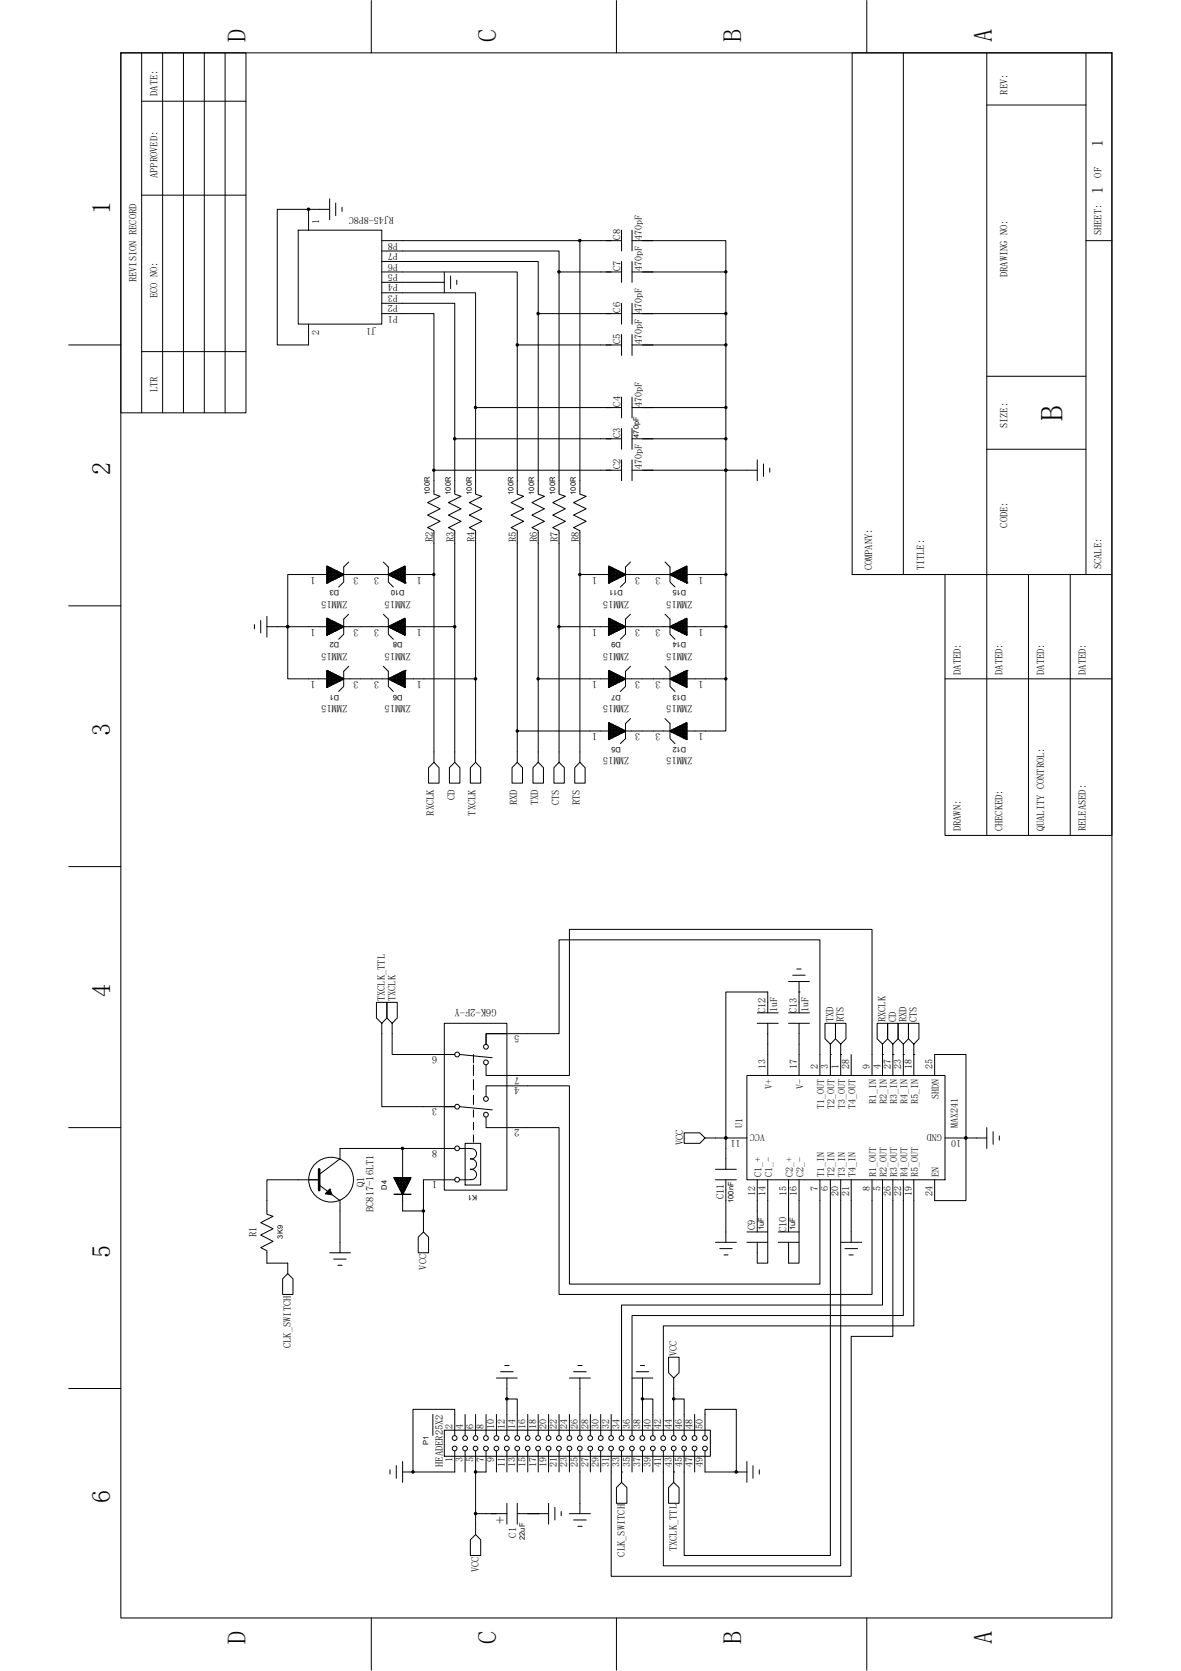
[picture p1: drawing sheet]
<svg xmlns="http://www.w3.org/2000/svg" width="210mm" height="297mm" viewBox="0 0 210 297" stroke-linecap="round" stroke-linejoin="round" font-family="sans-serif">
<g fill="none" stroke="#000" stroke-width=".18">
<path d="M21.5 9.4h22.2v64h-22.2zM21.5 9.4h176.2v278.2h-176.2zM25.2 18h18.5M25.2 9.4v64M28.9 9.4v64M32.6 9.4v64M36.3 9.4v64M40 9.4v64M66 .1v9.3M109.6 .1v9.3M151.5 9.4h46.2v139.1h-29.7v-46.4h-16.5zM154.1 .1v9.3"/>
<path d="M160.6 9.4v92.7M175.5 9.4v139.1M175.5 18.7h17.6M193.1 9.4v92.7M25.2 34.7h18.5M54.9 37.2v3.7M58.6 35.3v3.8M58.6 37.2h-9.3v24.1h5.6v-3.7M59.7 36.1v2.2M60.8 36.8v.8M53 40.9h14.9v16.7h-14.9zM67.9 42.8h42.6"/>
<path d="M67.9 55.8h9.3v27.8M67.9 53.9h13v24.1M67.9 52h16.7v20.5M67.9 48.3h24.1v13M67.9 46.5h27.8v9.3M67.9 44.6h31.5v3.7M67.9 50.2h11.1M79 48.3v3.7M80.1 49.1v2.2M81.2 49.8v.8M103.1 42.8v45l1.1 .4-2.2 1.1 2.2 1.1-2.2 1.2 2.2 1.1-2.2 1.1 1.1 .5v7.8M110.5 55.8h-14.8v32l1.1 .4-2.2 1.1 2.2 1.1-2.2 1.2 2.2 1.1-2.2 1.1 1.1 .5v26.4"/>
<path d="M110.5 48.3h-11.1v39.5l1.1 .4-2.2 1.1 2.2 1.1-2.2 1.2 2.2 1.1-2.2 1.1 1.1 .5v17.1M110.5 40.9v3.7M110.5 46.5v3.7M110.5 53.9v3.7M110.5 59.5v3.7M112.4 42.8h16.7v5.5h-16.7M112.4 40.9v3.7M112.4 46.5v3.7M112.4 53.9v3.7M112.4 59.5v3.7M129.1 48.3v7.5h-16.7M129.1 55.8v5.5h-16.7"/>
<path d="M193.1 42.8h4.6M12.2 61.3h9.3M25.2 62.5h18.5M110.5 78h-29.6v9.8l1.1 .4-2.3 1.1 2.3 1.1-2.3 1.2 2.3 1.1-2.3 1.1 1.2 .5v17.1M110.5 72.5h-25.9v15.3l1.1 .4-2.3 1.1 2.3 1.1-2.3 1.2 2.3 1.1-2.3 1.1 1.2 .5v26.4M110.5 61.3h-18.5v26.5l1.1 .4-2.2 1.1 2.2 1.1-2.2 1.2 2.2 1.1-2.2 1.1 1.1 .5v35.6M110.5 70.6v3.7M110.5 76.2v3.7M112.4 70.6v3.7M112.4 76.2v3.7M129.1 61.3v11.2h-16.7M129.1 72.5v5.5h-16.7"/>
<path d="M129.1 78v5.6h-16.7M175.5 66.9h17.6M175.5 79.9h17.6M62 99.9l-.9 .9v2.7l-.9 .9M68.2 99.9l.8 .9v2.7l.9 .9M110.5 83.6h-33.3v4.2l1.1 .4-2.3 1.1 2.3 1.1-2.3 1.2 2.3 1.1-2.3 1.1 1.2 .5v7.8M110.5 81.7v3.7M112.1 99.9l-.9 .9v2.7l-.9 .9M112.4 81.7v3.7M118.2 99.9l.9 .9v2.7l.9 .9M134.6 83.6h-5.5v18.5h-7M134.6 81.7v3.7"/>
<path d="M135.7 82.5v2.2M136.9 83.2v.7M12.2 107.7h9.3M45.2 111v.8M46.4 110.3v2.2M47.5 109.6v3.7M47.5 111.4h3.7v9.3h6.9M58.1 102.1h-6.9v9.3h6.9M61.1 102.1h7.9M61.1 111.4h7.9M62 109.2l-.9 .9v2.6l-.9 .9M62 118.4l-.9 .9v2.7l-.9 .9"/>
<path d="M68.2 109.2l.8 .9v2.6l.9 .9M68.2 118.4l.8 .9v2.7l.9 .9M72 111.4h8.9v24.1l.9 1v2.7h-1.9v-2.7l1-1M72 102.1h5.2v33.4l.9 1v2.7h-1.9v-2.7l1-1M108.2 102.1h-5.1v33.4l.9 1v2.7h-1.8v-2.7l.9-1M108.2 111.4h-8.8v24.1l.9 1v2.7h-1.8v-2.7l.9-1M111.2 102.1h7.9M111.2 111.4h7.9M112.1 109.2l-.9 .9v2.6l-.9 .9M112.1 118.4l-.9 .9v2.7l-.9 .9M118.2 109.2l.9 .9v2.6l.9 .9M118.2 118.4l.9 .9v2.7l.9 .9"/>
<path d="M129.1 102.1v9.3h-7M129.1 111.4v9.3h-7M151.5 102.1h46.2M182.9 102.1v46.4M190.3 102.1v46.4M61.1 120.7h7.9M72 120.7h12.6v14.8l.9 1v2.7h-1.9v-2.7l1-1M108.2 120.7h-12.5v14.8l.9 1v2.7h-1.8v-2.7l.9-1M108.2 129.9h-16.2v5.6l.9 1v2.7h-1.9v-2.7l1-1M111.2 120.7h7.9M111.2 129.9h7.9M112.1 127.7l-.9 .9v2.7l-.9 .9"/>
<path d="M118.2 127.7l.9 .9v2.7l.9 .9M129.1 120.7v9.2h-7M168 120.7h29.7M12.2 154.1h9.3M140.2 174.5h3.7M140.9 173.4h2.3M141.7 172.3h.7M142.1 174.5v5.5M142.1 176.3h.1M67.9 181.9l.9-.9v-2.8h-1.9v2.8l1 .9v14.8h13M69.7 181.9l-.9-.9v-2.8h1.8v2.8l-.9 .9v5.6h11.2M79 181.9h11.1v29.7h-11.1z"/>
<path d="M81.8 196.7l5.7 .6M81.8 187.5l5.7 .5M84.2 187.5v1.4M84.2 189.3v1.9M84.2 191.9v1.9M84.2 194.7v1.6M84.2 197.3v1.3M84.2 199.5v1.3M86.4 189.3v1.9h14.8v-26h53.8v26M86.4 185.6v-1.9h13v-16.6h46.4v24.1M86.4 194.9v-1.9h14.8v35.3h44.6v-18.6M86.4 198.6v1.8h13v29.7h55.6v-20.4"/>
<path d="M132.8 191.2h35.2v18.5h-35.2zM134.6 181.9h3.8M134.6 180h3.8M136.5 180v-3.7h-7.4v31.6M136.5 181.9v9.3M140.2 181.9h3.7M140.2 180h3.7M142.1 181.9v9.3M147.6 185.6l-.9-.9v-2.8h1.8v2.8l-.9 .9v1.9M147.6 187.5h.1M147.6 187.5v3.7M149.5 185.6l-1-.9v-2.8h1.9v2.8l-.9 .9v1.9"/>
<path d="M149.5 187.5h.1M149.5 187.5v3.7M151.3 187.5v3.7M156.9 185.6l-.9-.9v-2.8h1.8v2.8l-.9 .9v1.9M156.9 187.5h.1M156.9 187.5v3.7M158.7 185.6l-.9-.9v-2.8h1.9v2.8l-1 .9v1.9M158.7 187.5h.1M158.7 187.5v3.7M160.6 185.6l-.9-.9v-2.8h1.8v2.8l-.9 .9v1.9M160.6 187.5h.1M160.6 187.5v3.7"/>
<path d="M162.5 185.6l-1-.9v-2.8h1.9v2.8l-.9 .9v1.9M162.5 187.5h.1M162.5 187.5v3.7M166.2 191.2v-3.7h5.5v14.8h3.8M12.2 200.4h9.3M56.7 208.8l3.8-2.8v-1.8h11.1v5.2M56.7 210.7l3.8 2.7v9.3M56.7 209.7h-9.2v6.1l1.1 .4-2.2 1.1 2.2 1.1-2.2 1.1 2.2 1.2-2.2 1.1 1.1 .5v2.2h3.7v1.9l.9 .9v2.8h-1.9v-2.8l1-.9M57.8 212.2h.1M57.9 212.1h1M58 212v.2M58.1 211.9h.8"/>
<path d="M58.2 211.8v.5M58.3 211.8h.5M58.4 211.6v.7M58.4 211.6h.3M58.5 212.3h.5M58.6 211.5v.8M58.6 211.4l.4 1-1.2-.2zM58.6 211.4h.1M58.8 211.7v.6M58.9 212.2v.1M71.6 212.3v3h3.7v3.7l.9 .9v2.8h-1.8v-2.8l.9-.9M71.6 204.2h9.3"/>
<path d="M80.9 209.7h-5.6v5.6M81.8 204.2h1.8a.92 .92 0 0 1 1.1 .9 .92 .92 0 0 1-1.1 .9h.1M81.8 209.7h1.8M82.7 203.2h2.8v7.5h-2.8zM83.6 207.9a.92 .92 0 0 1 1.1 .9 .92 .92 0 0 1-1.1 .9h.1M83.6 206a.92 .92 0 0 1 1.1 .9 .92 .92 0 0 1-1.1 .9h.1M84.2 201.7v1.3M127.2 209.7h3.7M127.2 207.9h3.7M129.1 209.7v11.1M132.8 219h3.7M132.8 202.3h-7.5l-.9-.9h-2.8v1.8h2.8l.9-.9"/>
<path d="M134.6 209.7v9.3M136.5 209.7v14.8h-1.9v-3.7M138.4 219h3.7M140.2 209.7v9.3M142.1 209.7v14.8h-1.9v-3.7M147.6 209.7v66.8h-26v-18.5M149.5 209.7v68.6h-31.6v-20.3M151.3 209.7v11.1M156.9 209.7v22.3h-46.4v23.2M158.7 209.7l.1 27.9h-7.5v42.6h-42.6v-22.2M160.6 209.7v24.1h-48.2v21.4M162.5 209.7v26h-44.6v19.5"/>
<path d="M168 202.3h3.7v11.1h-5.5v-3.7M175.5 200.4v3.8M176.6 201.2v2.2M177.7 201.9v.8M58.6 222.7h3.7M59.3 223.8h2.3M60.1 224.9h.7M127.2 220.8h3.7M128 222h2.2M128.7 223.1h.7M132.8 220.8h3.7M138.4 220.8h3.7"/>
<path d="M149.5 220.8h3.7M150.2 222h2.3M151 223.1h.7M12.2 246.8h9.3M71.6 259.8v3.7M77 251.4v3.8M79 254.2h47.3v4.7h-47.3zM80.9 255.2v-4.7h-7.5v11.2M80.9 258v3.7h-9.3M82.7 251.4v3.8M82.7 258v3.7M84.6 251.4v3.8"/>
<path d="M84.6 258v3.7M86.4 258v3.7h-1.8v7.4M86.4 251.4v3.8M88.3 245h3.7M88.3 251.4v3.8M88.3 258v3.7M89 243.8h2.2M89.7 242.7h.8M90.1 245v3.7M90.1 255.2v-6.5h1.9v6.5M90.1 258v3.7M92 258v3.7"/>
<path d="M93.8 251.4v3.8M93.8 258v3.7M95.7 251.4v3.8M95.7 258v3.7M97.5 251.4v3.8M97.5 258v3.7M99.4 251.4v3.8M99.4 258v3.7M101.2 245h3.8M101.2 251.4v3.8M101.2 258v3.7M102 243.8h2.2"/>
<path d="M102.7 242.7h.8M103.1 245v10.2M103.1 258v11.1M105 251.4v3.8M105 258v3.7M106.8 251.4v3.8M106.8 258v3.7M108.7 251.4v3.8M110.5 258v3.7M112.4 245h3.7M112.4 258v3.7M113.1 243.8h2.2"/>
<path d="M113.9 242.7h.7M114.2 245v3.7M114.2 255.2v-6.5h1.9v6.5M114.2 258v3.7M116.1 258v3.7M119.8 245l-.9-1v-2.7h1.8v2.7l-.9 1v3.7M119.8 255.2v-6.5h1.8v6.5M119.8 258v3.7M123.5 251.4v3.8M123.5 258v3.7M125.3 255.2v-4.7h5.6v11.2h-5.6v-3.7M132.8 259.8v3.7"/>
<path d="M69.3 261.3v.7M70.5 260.5v2.3M73.4 261.7h.1M90.1 269.1h-5.5v3.7l.9 .9v2.8h-1.9v-2.8l1-.9M90.1 267.2v3.7M92 267.2v3.7M92 269.1h5.5M95.7 269.1h.1M97.5 267.2v3.7M98.7 267.9v2.3M99.8 268.7v.8M101.2 269.1h3.8"/>
<path d="M102 270.2h2.2M102.7 271.3h.8M110.5 261.7v1.8l1 .9v2.8h-1.9v-2.8l.9-.9M110.5 261.7h.1M119.8 261.7v1.8l.9 .9v2.8h-1.8v-2.8l.9-.9M119.8 261.7h.1M130.9 261.7h.1M130.9 261.7h1.9M133.9 260.5v2.3M135 261.3v.7M66 287.6v9.3M109.6 287.6v9.3"/>
<path d="M154.1 287.6v9.3"/>
<circle cx="81.3" cy="187.5" r=".43"/>
<circle cx="81.3" cy="196.7" r=".43"/>
<circle cx="86.4" cy="186.1" r=".43"/>
<circle cx="86.4" cy="188.8" r=".43"/>
<circle cx="86.4" cy="195.3" r=".43"/>
<circle cx="86.4" cy="198.1" r=".43"/>
<circle cx="58.9" cy="209.7" r="4"/>
<circle cx="81.3" cy="209.7" r=".43"/>
<circle cx="81.3" cy="204.1" r=".43"/>
<circle cx="80.8" cy="255.6" r=".43"/>
<circle cx="80.8" cy="257.5" r=".42"/>
<circle cx="82.7" cy="255.6" r=".43"/>
<circle cx="82.7" cy="257.5" r=".42"/>
<circle cx="84.5" cy="255.6" r=".42"/>
<circle cx="84.5" cy="257.5" r=".42"/>
<circle cx="86.4" cy="255.6" r=".43"/>
<circle cx="86.4" cy="257.5" r=".42"/>
<circle cx="88.3" cy="255.6" r=".43"/>
<circle cx="88.3" cy="257.5" r=".42"/>
<circle cx="90.1" cy="255.6" r=".43"/>
<circle cx="90.1" cy="257.5" r=".42"/>
<circle cx="92" cy="255.6" r=".43"/>
<circle cx="92" cy="257.5" r=".42"/>
<circle cx="93.8" cy="255.6" r=".42"/>
<circle cx="93.8" cy="257.5" r=".42"/>
<circle cx="95.7" cy="255.6" r=".43"/>
<circle cx="95.7" cy="257.5" r=".42"/>
<circle cx="97.5" cy="255.6" r=".43"/>
<circle cx="97.5" cy="257.5" r=".42"/>
<circle cx="99.4" cy="255.6" r=".43"/>
<circle cx="99.4" cy="257.5" r=".42"/>
<circle cx="101.2" cy="255.6" r=".43"/>
<circle cx="101.2" cy="257.5" r=".42"/>
<circle cx="103.1" cy="255.6" r=".42"/>
<circle cx="103.1" cy="257.5" r=".42"/>
<circle cx="104.9" cy="255.6" r=".43"/>
<circle cx="104.9" cy="257.5" r=".42"/>
<circle cx="106.8" cy="255.6" r=".43"/>
<circle cx="106.8" cy="257.5" r=".42"/>
<circle cx="108.6" cy="255.6" r=".43"/>
<circle cx="108.6" cy="257.5" r=".42"/>
<circle cx="110.5" cy="255.6" r=".43"/>
<circle cx="110.5" cy="257.5" r=".42"/>
<circle cx="112.4" cy="255.6" r=".42"/>
<circle cx="112.4" cy="257.5" r=".42"/>
<circle cx="114.2" cy="255.6" r=".43"/>
<circle cx="114.2" cy="257.5" r=".42"/>
<circle cx="116.1" cy="255.6" r=".43"/>
<circle cx="116.1" cy="257.5" r=".42"/>
<circle cx="117.9" cy="255.6" r=".43"/>
<circle cx="117.9" cy="257.5" r=".42"/>
<circle cx="119.8" cy="255.6" r=".43"/>
<circle cx="119.8" cy="257.5" r=".42"/>
<circle cx="121.6" cy="255.6" r=".42"/>
<circle cx="121.6" cy="257.5" r=".42"/>
<circle cx="123.5" cy="255.6" r=".43"/>
<circle cx="123.5" cy="257.5" r=".42"/>
<circle cx="125.3" cy="255.6" r=".43"/>
<circle cx="125.4" cy="257.5" r=".42"/>
</g>
<g fill="none" stroke="#000" stroke-width=".25">
<path d="M58.1 110.1h.4M58.1 100.8h.3M58.1 110.4h.9M58.1 101h.8M58.1 101.3h1.3M58.1 110.9h2M58.1 110.6h1.4M58.1 101.8h2.4M58.1 101.5h1.8M58.1 111.1h2.5M58.1 111.4h3M58.1 102.8h1.7"/>
<path d="M58.1 102.6h2.2M58.1 102.1h2.9M58.1 111.9h2.1M58.1 112.5h1M58.1 112.7h.4M58.1 111.7h2.6M58.1 100.6l3 1.5-3 1.5zM58.1 103.6h.1M58.1 109.9l3 1.5-3 1.5zM58.1 119.2l3 1.5-3 1.5zM58.1 119.2h.1M58.1 112.2h1.5"/>
<path d="M58.1 119.5h.6v2.4M58.1 119.7h1.1M58.1 120h1.6M58.2 100.6v3M58.2 109.9v3M58.2 119.2v3M58.4 100.8v2.7M58.4 110.1v2.6M58.4 119.3v2.7M58.7 100.9v2.5h-.6M58.7 110.2v2.4M58.9 101v2.2"/>
<path d="M58.9 110.3v2.2M58.9 119.6v2.2M59.2 101.2v1.9h-1.1M59.2 110.4v2M59.2 119.7v1.9M59.5 101.3v1.7M59.5 110.6v1.6M59.5 119.9v1.6M59.8 101.4v1.4M59.8 110.7v1.4M59.8 120v1.4M60 101.6v1.1"/>
<path d="M60 110.8v1.2M60.3 101.7v.9M60.3 111v.8M60.5 101.8v.6M60.5 111.1v.6M60.8 101.9v.4h-2.7M60.8 111.2v.4M61 102.1v.1M61 111.4h.1M69 102.1l3-1.5v3zM69 111.4l3-1.5v3zM69 111.4h3"/>
<path d="M69.1 102.1h.1M69.1 111.4h.1M69.2 102.1h2.8M69.3 102.3h2.7M69.3 102v.3M69.3 111.3v.3M69.5 111.7h2.5M69.6 111.1h2.4M69.6 101.9v.5M69.6 111.1v.6M69.7 101.8h2.3M69.9 102.6h2.1"/>
<path d="M69.9 101.7v.9M69.9 111v.8M70 111.9h2M70.1 110.9h1.9M70.1 101.6v1M70.1 110.9v1M70.2 101.5h1.8M70.4 102.8h1.6M70.4 101.5v1.3M70.4 110.7v1.4M70.5 120h1.5M70.6 112.2h1.4"/>
<path d="M70.6 101.3v1.6M70.6 119.9v1.6M70.8 101.3h1.2M70.9 101.2v1.9M70.9 110.5v1.8M70.9 119.8v1.8M71 103.1h1M71 119.7h1M71.1 112.5h.9M71.1 110.4h.9M71.2 101.1v2.1M71.2 110.4v2.1"/>
<path d="M71.2 119.6v2.1M71.3 101h.7M71.4 100.9v2.4M71.4 110.2v2.4M71.4 119.5v2.4M71.5 103.4h.5M71.5 119.5h.5M71.6 112.7h.4M71.6 110.1h.4M71.7 100.8v2.6M71.7 110.1v2.6M71.7 119.4v2.6"/>
<path d="M71.8 100.8h.2M71.9 100.7v2.9M71.9 110v2.9M71.9 119.2v2.9M72 103.6h.1M72 119.2h.1M72 110.6h-1.4v1.6M108.2 112.7h.4M108.2 111.9h2M108.2 112.5h1M108.2 112.2h1.5M108.2 111.7h2.5"/>
<path d="M108.2 110.9h2M108.2 110.4h.9M108.2 110.1h.4M108.2 111.4h3M108.2 111.1h2.5M108.2 110.6h1.4M108.2 102.8h1.7M108.2 102.6h2.2M108.2 102.3h2.7M108.2 103.1h1.1M108.2 100.6l3 1.5-3 1.5zM108.2 103.6h.1"/>
<path d="M108.2 109.9l3 1.5-3 1.5zM108.2 119.2l3 1.5-3 1.5zM108.2 119.2h.1M108.2 119.7h1.1M108.2 120h1.6M108.2 119.5h.5M108.2 100.8h.2M108.2 101h.8M108.2 102.1h2.9M108.2 101.5h1.8M108.2 101.3h1.3M108.2 101.8h2.3"/>
<path d="M108.3 100.7v2.9M108.3 110v2.9M108.3 119.2v2.9M108.6 100.8v2.7M108.6 110.1v2.6M108.6 119.3v2.7M108.8 100.9v2.5h-.6M108.8 110.2v2.4M108.8 119.5v2.4M109.1 101v2.2M109.1 110.3v2.2M109.1 119.6v2.2"/>
<path d="M109.3 101.2v1.9M109.3 110.5v1.8M109.3 119.8v1.8M109.6 101.3v1.7M109.6 110.6v1.6M109.6 119.9v1.6M109.9 101.5v1.3M109.9 110.7v1.4M110.1 101.6v1.1M110.1 110.8v1.2M110.4 101.7v.9M110.4 111v.8"/>
<path d="M110.6 101.8v.6M110.6 111.1v.6M110.9 102v.3M110.9 111.3v.3M111.1 102.1v.1M111.1 111.4h.1M119.1 102.1l3-1.5v3zM119.1 111.4l3-1.5v3zM119.1 111.4h3M119.2 102.1v.1M119.2 111.4h.1M119.3 102.1h2.8"/>
<path d="M119.4 102.3h2.7M119.5 102v.3M119.5 111.3v.3M119.6 111.7h2.5M119.6 111.1h2.5M119.7 101.8v.6M119.7 111.1v.6M119.8 101.8h2.3M120 102.6h2.1M120 101.7v.9M120 111v.8M120.1 111.9h2"/>
<path d="M120.2 110.9h1.9M120.2 101.6v1.1M120.2 110.8v1.2M120.3 101.5h1.8M120.5 102.8h1.6M120.5 101.5v1.3M120.5 110.7v1.4M120.5 120h1.6M120.7 112.2h1.4M120.7 110.6h1.4M120.8 101.3v1.7M120.8 110.6v1.6"/>
<path d="M120.8 119.9v1.6M120.8 101.3h1.3M121 103.1h1.1M121 101.2v1.9M121 110.5v1.8M121 119.8v1.8M121.1 119.7h1M121.2 112.5h.9M121.2 110.4h.9M121.3 101v2.2M121.3 110.3v2.2M121.3 119.6v2.2"/>
<path d="M121.4 101h.7M121.5 100.9v2.5h.6M121.5 110.2v2.4M121.5 119.5v2.4M121.6 119.5h.5M121.7 112.7h.4M121.7 110.1h.4M121.8 100.8v2.7M121.8 110.1v2.6M121.8 119.3v2.7M121.9 100.8h.2M122 100.7v2.9"/>
<path d="M122 110v2.9M122 119.2v2.9M122.1 103.6h.1M122.1 119.2h.1M58.1 120.8h2.9M58.1 122h.3M58.1 121.8h.8M58.1 121.5h1.3M58.1 120.2h2.1M58.1 120.5h2.6M60 120.1v1.2h-1.9M60.3 120.2v.9"/>
<path d="M60.5 120.4v.6h-2.4M60.8 120.5v.4M61 120.7h.1M69 120.7l3-1.5v3zM69.1 120.7h.1M69.1 120.8h2.9M69.3 120.5v.3M69.4 120.5h2.6M69.6 120.4v.5M69.7 121h2.3M69.9 120.3v.8M69.9 120.2h2.1"/>
<path d="M70.1 120.2v1M70.2 121.3h1.8M70.4 120v1.3M70.7 121.5h1.3M71.2 121.8h.8M71.8 122h.2M108.2 128.5h.2M108.2 128.8h.7M108.2 130.6h1.7M108.2 129.3h1.7M108.2 129.1h1.2M108.2 130.1h2.8"/>
<path d="M108.2 129.9h2.8M108.2 130.4h2.2M108.2 129.6h2.2M108.2 131.1h.6M108.2 128.5l3 1.4-3 1.5zM108.2 120.8h2.9M108.2 122h.3M108.2 121.5h1.3M108.2 121h2.4M108.2 121.8h.8M108.2 120.5h2.6M108.2 120.2h2.1"/>
<path d="M108.3 128.5l-.1 2.9M108.6 128.6v2.7M108.8 128.8v2.3M109.1 128.9v2.1M109.3 129v1.9h-1.1M109.6 129.1v1.7M109.9 120v1.3M109.9 129.3v1.3M110.1 120.1v1.2h-1.9M110.1 129.4v1.1M110.4 120.3v.8M110.4 129.5v.9"/>
<path d="M110.6 120.4v.6M110.6 129.6v.7M110.9 120.5v.3M110.9 129.8v.3M111.1 120.7h.1M111.1 129.9v.1M119.1 120.7l3-1.5v3zM119.1 129.9l3-1.4v2.9zM119.2 120.7h.1M119.2 129.9v.1M119.2 120.8h2.9M119.4 130.1h2.7"/>
<path d="M119.4 129.9h2.7M119.5 120.5v.3M119.5 129.8v.3M119.5 120.5h2.6M119.7 120.4v.6h2.4M119.7 129.6v.7M119.9 130.4h2.2M119.9 129.6h2.2M120 120.3v.8M120 129.5v.9M120 120.2h2.1M120.2 120.1v1.2h1.9"/>
<path d="M120.2 129.4v1.1M120.4 130.6h1.7M120.4 129.3h1.7M120.5 120v1.3M120.5 129.3v1.3M120.8 129.1v1.7M120.8 121.5h1.3M120.9 129.1h1.2M121 130.9h1.1M121 129v1.9M121.3 128.9v2.1M121.3 121.8h.8"/>
<path d="M121.4 128.8h.7M121.5 131.1h.6M121.5 128.8v2.3M121.8 128.6v2.7M121.9 122h.2M121.9 128.5h.2M122 131.4h.1M122 128.5v2.9M70.1 209.4h2.9l-1.4 2.9zM70.1 212.3h2.9M70.1 209.4h.1M70.2 209.6h2.8"/>
<path d="M70.3 209.8h2.5M70.4 209.4v.5M70.5 210.1h2.2M70.6 210.4h2M70.6 209.4v1M70.7 210.6h1.7M70.8 210.9h1.5M70.9 209.4v1.6M71 211.1h1.2M71.1 211.4h1M71.2 209.4v2.1M71.2 211.6h.7"/>
<path d="M71.4 211.9h.4M71.4 209.4v2.6M71.5 212.2h.1M71.7 209.4v2.7M71.9 209.4v2.2M72.2 209.4v1.7M72.5 209.4v1.1M72.7 209.4v.6M73 209.4v.1"/>
</g>
<path d="M56.7 207.9v3.7" fill="none" stroke="#000" stroke-width=".47"/>
<g fill="#000" stroke="#000" stroke-width=".18">
<path d="M95.5 55.6h.3v.3h-.3z" fill-rule="evenodd"/>
<path d="M99.2 48.2h.3v.3h-.3z" fill-rule="evenodd"/>
<path d="M128.9 55.6h.3v.3h-.3z" fill-rule="evenodd"/>
<path d="M80.7 77.8h.3v.3h-.3z" fill-rule="evenodd"/>
<path d="M84.4 72.3h.3v.3h-.3z" fill-rule="evenodd"/>
<path d="M91.8 61.1h.3v.4h-.3z" fill-rule="evenodd"/>
<path d="M128.9 61.1h.3v.4h-.3z" fill-rule="evenodd"/>
<path d="M51 111.2h.3v.3h-.3z" fill-rule="evenodd"/>
<path d="M51 111.2h.3v.3h-.3z" fill-rule="evenodd"/>
<path d="M80.7 111.2h.3v.3h-.3z" fill-rule="evenodd"/>
<path d="M99.2 111.2h.3v.3h-.3z" fill-rule="evenodd"/>
<path d="M102.9 102h.3v.3h-.3z" fill-rule="evenodd"/>
<path d="M84.4 120.5h.3v.3h-.3z" fill-rule="evenodd"/>
<path d="M75.1 215.1h.3v.3h-.3z" fill-rule="evenodd"/>
<path d="M128.9 202.1h.3v.3h-.3z" fill-rule="evenodd"/>
<path d="M128.9 202.1h.3v.3h-.3z" fill-rule="evenodd"/>
<path d="M171.6 202.1h.3v.3h-.3z" fill-rule="evenodd"/>
<path d="M171.6 202.1h.3v.3h-.3z" fill-rule="evenodd"/>
<path d="M90 248.5h.3v.3h-.3z" fill-rule="evenodd"/>
<path d="M73.3 261.5h.3v.3h-.3z" fill-rule="evenodd"/>
<circle cx="54.9" cy="37.2" r=".22"/>
<circle cx="103.1" cy="42.8" r=".22"/>
<circle cx="129.1" cy="48.3" r=".21"/>
<circle cx="129.1" cy="72.4" r=".21"/>
<circle cx="129.1" cy="78" r=".21"/>
<circle cx="77.1" cy="83.6" r=".21"/>
<circle cx="129.1" cy="83.6" r=".21"/>
<circle cx="77.1" cy="102.1" r=".21"/>
<circle cx="129.1" cy="102.1" r=".21"/>
<circle cx="129.1" cy="111.4" r=".21"/>
<circle cx="92" cy="129.9" r=".21"/>
<circle cx="95.7" cy="120.7" r=".21"/>
<circle cx="129.1" cy="120.7" r=".21"/>
<circle cx="71.6" cy="204.1" r=".22"/>
<circle cx="114.2" cy="248.7" r=".21"/>
<circle cx="119.8" cy="248.7" r=".21"/>
<circle cx="84.5" cy="261.7" r=".22"/>
<circle cx="84.5" cy="269.1" r=".22"/>
<circle cx="130.9" cy="261.7" r=".22"/>
</g>
<text font-size="5.6" x="189" y="74.8" transform="rotate(-90 189 74.8)">B</text>
<g font-size="4.6">
<text x="43.7" y="7.5" transform="rotate(-90 43.7 7.5)">D</text>
<text x="88.3" y="7.5" transform="rotate(-90 88.3 7.5)">C</text>
<text x="131.8" y="7.5" transform="rotate(-90 131.8 7.5)">B</text>
<text x="176.4" y="7.5" transform="rotate(-90 176.4 7.5)">A</text>
<text x="19.6" y="38.1" transform="rotate(-90 19.6 38.1)">1</text>
<text x="19.6" y="84.5" transform="rotate(-90 19.6 84.5)">2</text>
<text x="19.6" y="130.9" transform="rotate(-90 19.6 130.9)">3</text>
<text x="19.6" y="177.2" transform="rotate(-90 19.6 177.2)">4</text>
<text x="19.6" y="223.6" transform="rotate(-90 19.6 223.6)">5</text>
<text x="19.6" y="267.2" transform="rotate(-90 19.6 267.2)">6</text>
<text x="43.7" y="292.3" transform="rotate(-90 43.7 292.3)">D</text>
<text x="88.3" y="292.3" transform="rotate(-90 88.3 292.3)">C</text>
<text x="131.8" y="292.3" transform="rotate(-90 131.8 292.3)">B</text>
<text x="176.4" y="292.3" transform="rotate(-90 176.4 292.3)">A</text>
</g>
<g font-size="2.8">
<text x="196.1" y="26.1" transform="rotate(-90 196.1 26.1)">1</text>
<text x="196.1" y="34.4" transform="rotate(-90 196.1 34.4)">1</text>
<text x="89.9" y="270.9" transform="rotate(-90 89.9 270.9)">+</text>
</g>
<g font-size="1.9">
<text x="28" y="17.1" transform="rotate(-90 28 17.1)">DATE:</text>
<text x="179.2" y="16.8" transform="rotate(-90 179.2 16.8)">REV:</text>
<text x="28" y="31.6" transform="rotate(-90 28 31.6)">APPROVED:</text>
<text x="195.8" y="31.6" transform="rotate(-90 195.8 31.6)">OF</text>
<text x="195.8" y="41.8" transform="rotate(-90 195.8 41.8)">SHEET:</text>
<text x="110.3" y="42.6" transform="rotate(-90 110.3 42.6)">C8</text>
<text x="24.3" y="50.2" transform="rotate(-90 24.3 50.2)">REVISION RECORD</text>
<text x="28" y="53" transform="rotate(-90 28 53)">ECO NO:</text>
<text x="110.3" y="48.2" transform="rotate(-90 110.3 48.2)">C7</text>
<text x="179.2" y="49.3" transform="rotate(-90 179.2 49.3)">DRAWING NO:</text>
<text x="110.3" y="55.6" transform="rotate(-90 110.3 55.6)">C6</text>
<text x="110.3" y="61.2" transform="rotate(-90 110.3 61.2)">C5</text>
<text x="28" y="69.7" transform="rotate(-90 28 69.7)">LTR</text>
<text x="110.3" y="77.8" transform="rotate(-90 110.3 77.8)">C3</text>
<text x="110.3" y="72.3" transform="rotate(-90 110.3 72.3)">C4</text>
<text x="179.2" y="76.2" transform="rotate(-90 179.2 76.2)">SIZE:</text>
<text x="110.3" y="83.4" transform="rotate(-90 110.3 83.4)">C2</text>
<text x="179.2" y="93.8" transform="rotate(-90 179.2 93.8)">CODE:</text>
<text x="76.9" y="96.4" transform="rotate(-90 76.9 96.4)">R2</text>
<text x="80.7" y="96.4" transform="rotate(-90 80.7 96.4)">R3</text>
<text x="84.4" y="96.4" transform="rotate(-90 84.4 96.4)">R4</text>
<text x="91.8" y="96.4" transform="rotate(-90 91.8 96.4)">R5</text>
<text x="95.5" y="96.4" transform="rotate(-90 95.5 96.4)">R6</text>
<text x="99.2" y="96.4" transform="rotate(-90 99.2 96.4)">R7</text>
<text x="102.9" y="96.4" transform="rotate(-90 102.9 96.4)">R8</text>
<text x="155" y="101.4" transform="rotate(-90 155 101.4)">COMPANY:</text>
<text x="164.3" y="101.4" transform="rotate(-90 164.3 101.4)">TITLE:</text>
<text x="195.8" y="101.2" transform="rotate(-90 195.8 101.2)">SCALE:</text>
<text x="56.1" y="102.5" transform="rotate(-180 56.1 102.5)">1</text>
<text x="61.8" y="106.8" transform="rotate(-180 61.8 106.8)">ZMM15</text>
<text x="63.7" y="102.5" transform="rotate(-180 63.7 102.5)">3</text>
<text x="67.4" y="102.5" transform="rotate(-180 67.4 102.5)">3</text>
<text x="73" y="106.8" transform="rotate(-180 73 106.8)">ZMM15</text>
<text x="75" y="102.5" transform="rotate(-180 75 102.5)">1</text>
<text x="106.2" y="102.5" transform="rotate(-180 106.2 102.5)">1</text>
<text x="111.9" y="106.8" transform="rotate(-180 111.9 106.8)">ZMM15</text>
<text x="113.8" y="102.5" transform="rotate(-180 113.8 102.5)">3</text>
<text x="117.5" y="102.5" transform="rotate(-180 117.5 102.5)">3</text>
<text x="123.1" y="106.8" transform="rotate(-180 123.1 106.8)">ZMM15</text>
<text x="125.1" y="102.5" transform="rotate(-180 125.1 102.5)">1</text>
<text x="56.1" y="111.8" transform="rotate(-180 56.1 111.8)">1</text>
<text x="63.7" y="111.8" transform="rotate(-180 63.7 111.8)">3</text>
<text x="67.4" y="111.8" transform="rotate(-180 67.4 111.8)">3</text>
<text x="75" y="111.8" transform="rotate(-180 75 111.8)">1</text>
<text x="106.2" y="111.8" transform="rotate(-180 106.2 111.8)">1</text>
<text x="113.8" y="111.8" transform="rotate(-180 113.8 111.8)">3</text>
<text x="117.5" y="111.8" transform="rotate(-180 117.5 111.8)">3</text>
<text x="125.1" y="111.8" transform="rotate(-180 125.1 111.8)">1</text>
<text x="61.8" y="116" transform="rotate(-180 61.8 116)">ZMM15</text>
<text x="73" y="116" transform="rotate(-180 73 116)">ZMM15</text>
<text x="111.9" y="116" transform="rotate(-180 111.9 116)">ZMM15</text>
<text x="123.1" y="116" transform="rotate(-180 123.1 116)">ZMM15</text>
<text x="170.8" y="120" transform="rotate(-90 170.8 120)">DATED:</text>
<text x="178.2" y="120" transform="rotate(-90 178.2 120)">DATED:</text>
<text x="185.7" y="120" transform="rotate(-90 185.7 120)">DATED:</text>
<text x="193.1" y="120" transform="rotate(-90 193.1 120)">DATED:</text>
<text x="56.1" y="121.1" transform="rotate(-180 56.1 121.1)">1</text>
<text x="61.8" y="125.3" transform="rotate(-180 61.8 125.3)">ZMM15</text>
<text x="63.7" y="121.1" transform="rotate(-180 63.7 121.1)">3</text>
<text x="67.4" y="121.1" transform="rotate(-180 67.4 121.1)">3</text>
<text x="73" y="125.3" transform="rotate(-180 73 125.3)">ZMM15</text>
<text x="75" y="121.1" transform="rotate(-180 75 121.1)">1</text>
<text x="106.2" y="121.1" transform="rotate(-180 106.2 121.1)">1</text>
<text x="111.9" y="125.3" transform="rotate(-180 111.9 125.3)">ZMM15</text>
<text x="113.8" y="121.1" transform="rotate(-180 113.8 121.1)">3</text>
<text x="117.5" y="121.1" transform="rotate(-180 117.5 121.1)">3</text>
<text x="123.1" y="125.3" transform="rotate(-180 123.1 125.3)">ZMM15</text>
<text x="125.1" y="121.1" transform="rotate(-180 125.1 121.1)">1</text>
<text x="106.2" y="130.3" transform="rotate(-180 106.2 130.3)">1</text>
<text x="113.8" y="130.3" transform="rotate(-180 113.8 130.3)">3</text>
<text x="117.5" y="130.3" transform="rotate(-180 117.5 130.3)">3</text>
<text x="125.1" y="130.3" transform="rotate(-180 125.1 130.3)">1</text>
<text x="111.9" y="134.6" transform="rotate(-180 111.9 134.6)">ZMM15</text>
<text x="123.1" y="134.6" transform="rotate(-180 123.1 134.6)">ZMM15</text>
<text x="80.9" y="142.2" transform="rotate(-90 80.9 142.2)">CD</text>
<text x="92" y="143.1" transform="rotate(-90 92 143.1)">RXD</text>
<text x="95.7" y="143.1" transform="rotate(-90 95.7 143.1)">TXD</text>
<text x="99.4" y="143.1" transform="rotate(-90 99.4 143.1)">CTS</text>
<text x="103.1" y="143.1" transform="rotate(-90 103.1 143.1)">RTS</text>
<text x="77.2" y="145" transform="rotate(-90 77.2 145)">RXCLK</text>
<text x="84.6" y="145" transform="rotate(-90 84.6 145)">TXCLK</text>
<text x="170.8" y="147.8" transform="rotate(-90 170.8 147.8)">DRAWN:</text>
<text x="178.2" y="147.8" transform="rotate(-90 178.2 147.8)">CHECKED:</text>
<text x="185.7" y="147.8" transform="rotate(-90 185.7 147.8)">QUALITY CONTROL:</text>
<text x="193.1" y="147.8" transform="rotate(-90 193.1 147.8)">RELEASED:</text>
<text x="68.4" y="178" transform="rotate(-90 68.4 178)">TXCLK_TTL</text>
<text x="70.3" y="178" transform="rotate(-90 70.3 178)">TXCLK</text>
<text x="88.3" y="179.3" transform="rotate(-180 88.3 179.3)">G6K-2F-Y</text>
<text x="92.4" y="184" transform="rotate(-180 92.4 184)">5</text>
<text x="136.1" y="180.1" transform="rotate(-90 136.1 180.1)">C12</text>
<text x="141.7" y="180.1" transform="rotate(-90 141.7 180.1)">C13</text>
<text x="148.2" y="181.7" transform="rotate(-90 148.2 181.7)">TXD</text>
<text x="150.1" y="181.7" transform="rotate(-90 150.1 181.7)">RTS</text>
<text x="157.5" y="181.7" transform="rotate(-90 157.5 181.7)">RXCLK</text>
<text x="159.3" y="181.7" transform="rotate(-90 159.3 181.7)">CD</text>
<text x="161.2" y="181.7" transform="rotate(-90 161.2 181.7)">RXD</text>
<text x="163" y="181.7" transform="rotate(-90 163 181.7)">CTS</text>
<text x="77.7" y="187.7" transform="rotate(-180 77.7 187.7)">6</text>
<text x="92.4" y="191.4" transform="rotate(-180 92.4 191.4)">7</text>
<text x="77.7" y="197" transform="rotate(-180 77.7 197)">3</text>
<text x="92.4" y="193.3" transform="rotate(-180 92.4 193.3)">4</text>
<text x="92.4" y="200.7" transform="rotate(-180 92.4 200.7)">2</text>
<text x="121.5" y="203.6" transform="rotate(-90 121.5 203.6)">VCC</text>
<text x="77.7" y="210" transform="rotate(-180 77.7 210)">1</text>
<text x="77.7" y="204.4" transform="rotate(-180 77.7 204.4)">8</text>
<text x="64.7" y="211" transform="rotate(-90 64.7 211)">Q1</text>
<text x="66.4" y="215.5" transform="rotate(-90 66.4 215.5)">BC817-16LT1</text>
<text x="128.7" y="213.2" transform="rotate(-90 128.7 213.2)">C11</text>
<text x="45.6" y="219.9" transform="rotate(-90 45.6 219.9)">R1</text>
<text x="134.3" y="218.6" transform="rotate(-90 134.3 218.6)">C9</text>
<text x="139.8" y="219.1" transform="rotate(-90 139.8 219.1)">C10</text>
<text x="75.8" y="225.7" transform="rotate(-90 75.8 225.7)">VCC</text>
<text x="51.7" y="239.6" transform="rotate(-90 51.7 239.6)">CLK_SWITCH</text>
<text x="120.4" y="241" transform="rotate(-90 120.4 241)">VCC</text>
<text x="78.8" y="260.8" transform="rotate(-90 78.8 260.8)">HEADER25X2</text>
<text x="91.8" y="273.3" transform="rotate(-90 91.8 273.3)">C1</text>
<text x="120.4" y="275.8" transform="rotate(-90 120.4 275.8)">TXCLK_TTL</text>
<text x="85.1" y="279.5" transform="rotate(-90 85.1 279.5)">VCC</text>
<text x="111.1" y="276.7" transform="rotate(-90 111.1 276.7)">CLK_SWITCH</text>
</g>
<g font-size="1.8">
<text x="56.8" y="39.8" transform="rotate(-90 56.8 39.8)">1</text>
<text x="70" y="38.7" transform="rotate(-180 70 38.7)">RJ45-8P8C</text>
<text x="70.7" y="46.9" transform="rotate(-180 70.7 46.9)">P6</text>
<text x="70.7" y="45" transform="rotate(-180 70.7 45)">P7</text>
<text x="70.7" y="43.2" transform="rotate(-180 70.7 43.2)">P8</text>
<text x="114.1" y="42.6" transform="rotate(-90 114.1 42.6)">470pF</text>
<text x="70.7" y="52.4" transform="rotate(-180 70.7 52.4)">P3</text>
<text x="70.7" y="50.6" transform="rotate(-180 70.7 50.6)">P4</text>
<text x="70.7" y="48.7" transform="rotate(-180 70.7 48.7)">P5</text>
<text x="114.1" y="48.2" transform="rotate(-90 114.1 48.2)">470pF</text>
<text x="56.8" y="59.6" transform="rotate(-90 56.8 59.6)">2</text>
<text x="66.9" y="58.4" transform="rotate(-180 66.9 58.4)">J1</text>
<text x="70.7" y="56.1" transform="rotate(-180 70.7 56.1)">P1</text>
<text x="70.7" y="54.3" transform="rotate(-180 70.7 54.3)">P2</text>
<text x="114.1" y="55.6" transform="rotate(-90 114.1 55.6)">470pF</text>
<text x="114.1" y="61.2" transform="rotate(-90 114.1 61.2)">470pF</text>
<text x="114.1" y="72.3" transform="rotate(-90 114.1 72.3)">470pF</text>
<text x="114.1" y="83.4" transform="rotate(-90 114.1 83.4)">470pF</text>
<text x="138.2" y="179.9" transform="rotate(-90 138.2 179.9)">1uF</text>
<text x="143.8" y="179.9" transform="rotate(-90 143.8 179.9)">1uF</text>
<text x="136.1" y="190.1" transform="rotate(-90 136.1 190.1)">13</text>
<text x="141.7" y="190.1" transform="rotate(-90 141.7 190.1)">17</text>
<text x="145.4" y="190.1" transform="rotate(-90 145.4 190.1)">2</text>
<text x="147.3" y="190.1" transform="rotate(-90 147.3 190.1)">3</text>
<text x="149.1" y="190.1" transform="rotate(-90 149.1 190.1)">1</text>
<text x="151" y="190.1" transform="rotate(-90 151 190.1)">28</text>
<text x="154.7" y="190.1" transform="rotate(-90 154.7 190.1)">9</text>
<text x="156.5" y="190.1" transform="rotate(-90 156.5 190.1)">4</text>
<text x="158.4" y="190.1" transform="rotate(-90 158.4 190.1)">27</text>
<text x="160.2" y="190.1" transform="rotate(-90 160.2 190.1)">23</text>
<text x="162.1" y="190.1" transform="rotate(-90 162.1 190.1)">18</text>
<text x="165.8" y="190.1" transform="rotate(-90 165.8 190.1)">25</text>
<text x="137.3" y="193.5" transform="rotate(-90 137.3 193.5)">V+</text>
<text x="142.8" y="193.5" transform="rotate(-90 142.8 193.5)">V-</text>
<text x="146.5" y="197.1" transform="rotate(-90 146.5 197.1)">T1_OUT</text>
<text x="148.4" y="197.1" transform="rotate(-90 148.4 197.1)">T2_OUT</text>
<text x="150.2" y="197.1" transform="rotate(-90 150.2 197.1)">T3_OUT</text>
<text x="152.1" y="197.1" transform="rotate(-90 152.1 197.1)">T4_OUT</text>
<text x="155.8" y="196.2" transform="rotate(-90 155.8 196.2)">R1_IN</text>
<text x="157.7" y="196.2" transform="rotate(-90 157.7 196.2)">R2_IN</text>
<text x="159.5" y="196.2" transform="rotate(-90 159.5 196.2)">R3_IN</text>
<text x="161.4" y="196.2" transform="rotate(-90 161.4 196.2)">R4_IN</text>
<text x="163.2" y="196.2" transform="rotate(-90 163.2 196.2)">R5_IN</text>
<text x="166.9" y="195.3" transform="rotate(-90 166.9 195.3)">SHDN</text>
<text x="131.7" y="202.7" transform="rotate(-180 131.7 202.7)">11</text>
<text x="132" y="200.4" transform="rotate(-90 132 200.4)">U1</text>
<text x="136" y="201.5" transform="rotate(-180 136 201.5)">VCC</text>
<text x="167.5" y="201.5" transform="rotate(-180 167.5 201.5)">GND</text>
<text x="170.3" y="200.4" transform="rotate(-90 170.3 200.4)">MAX241</text>
<text x="170.9" y="202.7" transform="rotate(-180 170.9 202.7)">10</text>
<text x="135.4" y="209.1" transform="rotate(-90 135.4 209.1)">C1_+</text>
<text x="137.3" y="209.1" transform="rotate(-90 137.3 209.1)">C1_-</text>
<text x="141" y="209.1" transform="rotate(-90 141 209.1)">C2_+</text>
<text x="142.8" y="209.1" transform="rotate(-90 142.8 209.1)">C2_-</text>
<text x="146.5" y="209.1" transform="rotate(-90 146.5 209.1)">T1_IN</text>
<text x="148.4" y="209.1" transform="rotate(-90 148.4 209.1)">T2_IN</text>
<text x="150.2" y="209.1" transform="rotate(-90 150.2 209.1)">T3_IN</text>
<text x="152.1" y="209.1" transform="rotate(-90 152.1 209.1)">T4_IN</text>
<text x="155.8" y="209.1" transform="rotate(-90 155.8 209.1)">R1_OUT</text>
<text x="157.7" y="209.1" transform="rotate(-90 157.7 209.1)">R2_OUT</text>
<text x="159.5" y="209.1" transform="rotate(-90 159.5 209.1)">R3_OUT</text>
<text x="161.4" y="209.1" transform="rotate(-90 161.4 209.1)">R4_OUT</text>
<text x="163.2" y="209.1" transform="rotate(-90 163.2 209.1)">R5_OUT</text>
<text x="166.9" y="209.1" transform="rotate(-90 166.9 209.1)">EN</text>
<text x="134.3" y="212.6" transform="rotate(-90 134.3 212.6)">12</text>
<text x="136.1" y="212.6" transform="rotate(-90 136.1 212.6)">14</text>
<text x="139.8" y="212.6" transform="rotate(-90 139.8 212.6)">15</text>
<text x="141.7" y="212.6" transform="rotate(-90 141.7 212.6)">16</text>
<text x="145.4" y="211.7" transform="rotate(-90 145.4 211.7)">7</text>
<text x="147.3" y="211.7" transform="rotate(-90 147.3 211.7)">6</text>
<text x="149.1" y="212.6" transform="rotate(-90 149.1 212.6)">20</text>
<text x="151" y="212.6" transform="rotate(-90 151 212.6)">21</text>
<text x="154.7" y="211.7" transform="rotate(-90 154.7 211.7)">8</text>
<text x="156.5" y="211.7" transform="rotate(-90 156.5 211.7)">5</text>
<text x="158.4" y="212.6" transform="rotate(-90 158.4 212.6)">26</text>
<text x="160.2" y="212.6" transform="rotate(-90 160.2 212.6)">22</text>
<text x="162.1" y="212.6" transform="rotate(-90 162.1 212.6)">19</text>
<text x="165.8" y="212.6" transform="rotate(-90 165.8 212.6)">24</text>
<text x="80.5" y="254.1" transform="rotate(-90 80.5 254.1)">2</text>
<text x="82.3" y="254.1" transform="rotate(-90 82.3 254.1)">4</text>
<text x="84.2" y="254.1" transform="rotate(-90 84.2 254.1)">6</text>
<text x="86" y="254.1" transform="rotate(-90 86 254.1)">8</text>
<text x="87.9" y="254.1" transform="rotate(-90 87.9 254.1)">10</text>
<text x="89.7" y="254.1" transform="rotate(-90 89.7 254.1)">12</text>
<text x="91.6" y="254.1" transform="rotate(-90 91.6 254.1)">14</text>
<text x="93.5" y="254.1" transform="rotate(-90 93.5 254.1)">16</text>
<text x="95.3" y="254.1" transform="rotate(-90 95.3 254.1)">18</text>
<text x="97.2" y="254.1" transform="rotate(-90 97.2 254.1)">20</text>
<text x="99" y="254.1" transform="rotate(-90 99 254.1)">22</text>
<text x="100.9" y="254.1" transform="rotate(-90 100.9 254.1)">24</text>
<text x="102.7" y="254.1" transform="rotate(-90 102.7 254.1)">26</text>
<text x="104.6" y="254.1" transform="rotate(-90 104.6 254.1)">28</text>
<text x="106.4" y="254.1" transform="rotate(-90 106.4 254.1)">30</text>
<text x="108.3" y="254.1" transform="rotate(-90 108.3 254.1)">32</text>
<text x="110.2" y="254.1" transform="rotate(-90 110.2 254.1)">34</text>
<text x="112" y="254.1" transform="rotate(-90 112 254.1)">36</text>
<text x="113.9" y="254.1" transform="rotate(-90 113.9 254.1)">38</text>
<text x="115.7" y="254.1" transform="rotate(-90 115.7 254.1)">40</text>
<text x="117.6" y="254.1" transform="rotate(-90 117.6 254.1)">42</text>
<text x="119.4" y="254.1" transform="rotate(-90 119.4 254.1)">44</text>
<text x="121.3" y="254.1" transform="rotate(-90 121.3 254.1)">46</text>
<text x="123.1" y="254.1" transform="rotate(-90 123.1 254.1)">48</text>
<text x="125" y="254.1" transform="rotate(-90 125 254.1)">50</text>
<text x="80.5" y="259.9" transform="rotate(-90 80.5 259.9)">1</text>
<text x="82.3" y="259.9" transform="rotate(-90 82.3 259.9)">3</text>
<text x="84.2" y="259.9" transform="rotate(-90 84.2 259.9)">5</text>
<text x="86" y="259.9" transform="rotate(-90 86 259.9)">7</text>
<text x="87.9" y="259.9" transform="rotate(-90 87.9 259.9)">9</text>
<text x="89.7" y="260.8" transform="rotate(-90 89.7 260.8)">11</text>
<text x="91.6" y="260.8" transform="rotate(-90 91.6 260.8)">13</text>
<text x="93.5" y="260.8" transform="rotate(-90 93.5 260.8)">15</text>
<text x="95.3" y="260.8" transform="rotate(-90 95.3 260.8)">17</text>
<text x="97.2" y="260.8" transform="rotate(-90 97.2 260.8)">19</text>
<text x="99" y="260.8" transform="rotate(-90 99 260.8)">21</text>
<text x="100.9" y="260.8" transform="rotate(-90 100.9 260.8)">23</text>
<text x="102.7" y="260.8" transform="rotate(-90 102.7 260.8)">25</text>
<text x="104.6" y="260.8" transform="rotate(-90 104.6 260.8)">27</text>
<text x="106.4" y="260.8" transform="rotate(-90 106.4 260.8)">29</text>
<text x="108.3" y="260.8" transform="rotate(-90 108.3 260.8)">31</text>
<text x="110.2" y="260.8" transform="rotate(-90 110.2 260.8)">33</text>
<text x="112" y="260.8" transform="rotate(-90 112 260.8)">35</text>
<text x="113.9" y="260.8" transform="rotate(-90 113.9 260.8)">37</text>
<text x="115.7" y="260.8" transform="rotate(-90 115.7 260.8)">39</text>
<text x="117.6" y="260.8" transform="rotate(-90 117.6 260.8)">41</text>
<text x="119.4" y="260.8" transform="rotate(-90 119.4 260.8)">43</text>
<text x="121.3" y="260.8" transform="rotate(-90 121.3 260.8)">45</text>
<text x="123.1" y="260.8" transform="rotate(-90 123.1 260.8)">47</text>
<text x="125" y="260.8" transform="rotate(-90 125 260.8)">49</text>
</g>
<g font-size="1.3">
<text x="113.6" y="77.8" transform="rotate(-90 113.6 77.8)">470pF</text>
<text x="76.4" y="87.9" transform="rotate(-90 76.4 87.9)">100R</text>
<text x="80.2" y="87.9" transform="rotate(-90 80.2 87.9)">100R</text>
<text x="83.9" y="87.9" transform="rotate(-90 83.9 87.9)">100R</text>
<text x="91.3" y="87.9" transform="rotate(-90 91.3 87.9)">100R</text>
<text x="95" y="87.9" transform="rotate(-90 95 87.9)">100R</text>
<text x="98.7" y="87.9" transform="rotate(-90 98.7 87.9)">100R</text>
<text x="102.4" y="87.9" transform="rotate(-90 102.4 87.9)">100R</text>
<text x="60.3" y="104.9" transform="rotate(-180 60.3 104.9)">D3</text>
<text x="71.9" y="104.9" transform="rotate(-180 71.9 104.9)">D10</text>
<text x="110.8" y="104.9" transform="rotate(-180 110.8 104.9)">D11</text>
<text x="122" y="104.9" transform="rotate(-180 122 104.9)">D15</text>
<text x="60.3" y="114.2" transform="rotate(-180 60.3 114.2)">D2</text>
<text x="71.6" y="114.2" transform="rotate(-180 71.6 114.2)">D8</text>
<text x="110.4" y="114.2" transform="rotate(-180 110.4 114.2)">D9</text>
<text x="122" y="114.2" transform="rotate(-180 122 114.2)">D14</text>
<text x="60.3" y="123.5" transform="rotate(-180 60.3 123.5)">D1</text>
<text x="71.6" y="123.5" transform="rotate(-180 71.6 123.5)">D6</text>
<text x="110.4" y="123.5" transform="rotate(-180 110.4 123.5)">D7</text>
<text x="122" y="123.5" transform="rotate(-180 122 123.5)">D13</text>
<text x="110.4" y="132.7" transform="rotate(-180 110.4 132.7)">D5</text>
<text x="122" y="132.7" transform="rotate(-180 122 132.7)">D12</text>
<text x="68.8" y="211.5" transform="rotate(-90 68.8 211.5)">D4</text>
<text x="84.8" y="212.5" transform="rotate(-180 84.8 212.5)">K1</text>
<text x="130.4" y="213.8" transform="rotate(-90 130.4 213.8)">100nF</text>
<text x="50.3" y="220.2" transform="rotate(-90 50.3 220.2)">3K9</text>
<text x="135.8" y="218.7" transform="rotate(-90 135.8 218.7)">1uF</text>
<text x="141.4" y="218.7" transform="rotate(-90 141.4 218.7)">1uF</text>
<text x="76.2" y="256.9" transform="rotate(-90 76.2 256.9)">P1</text>
<text x="93.3" y="273.7" transform="rotate(-90 93.3 273.7)">22uF</text>
</g>
</svg>
